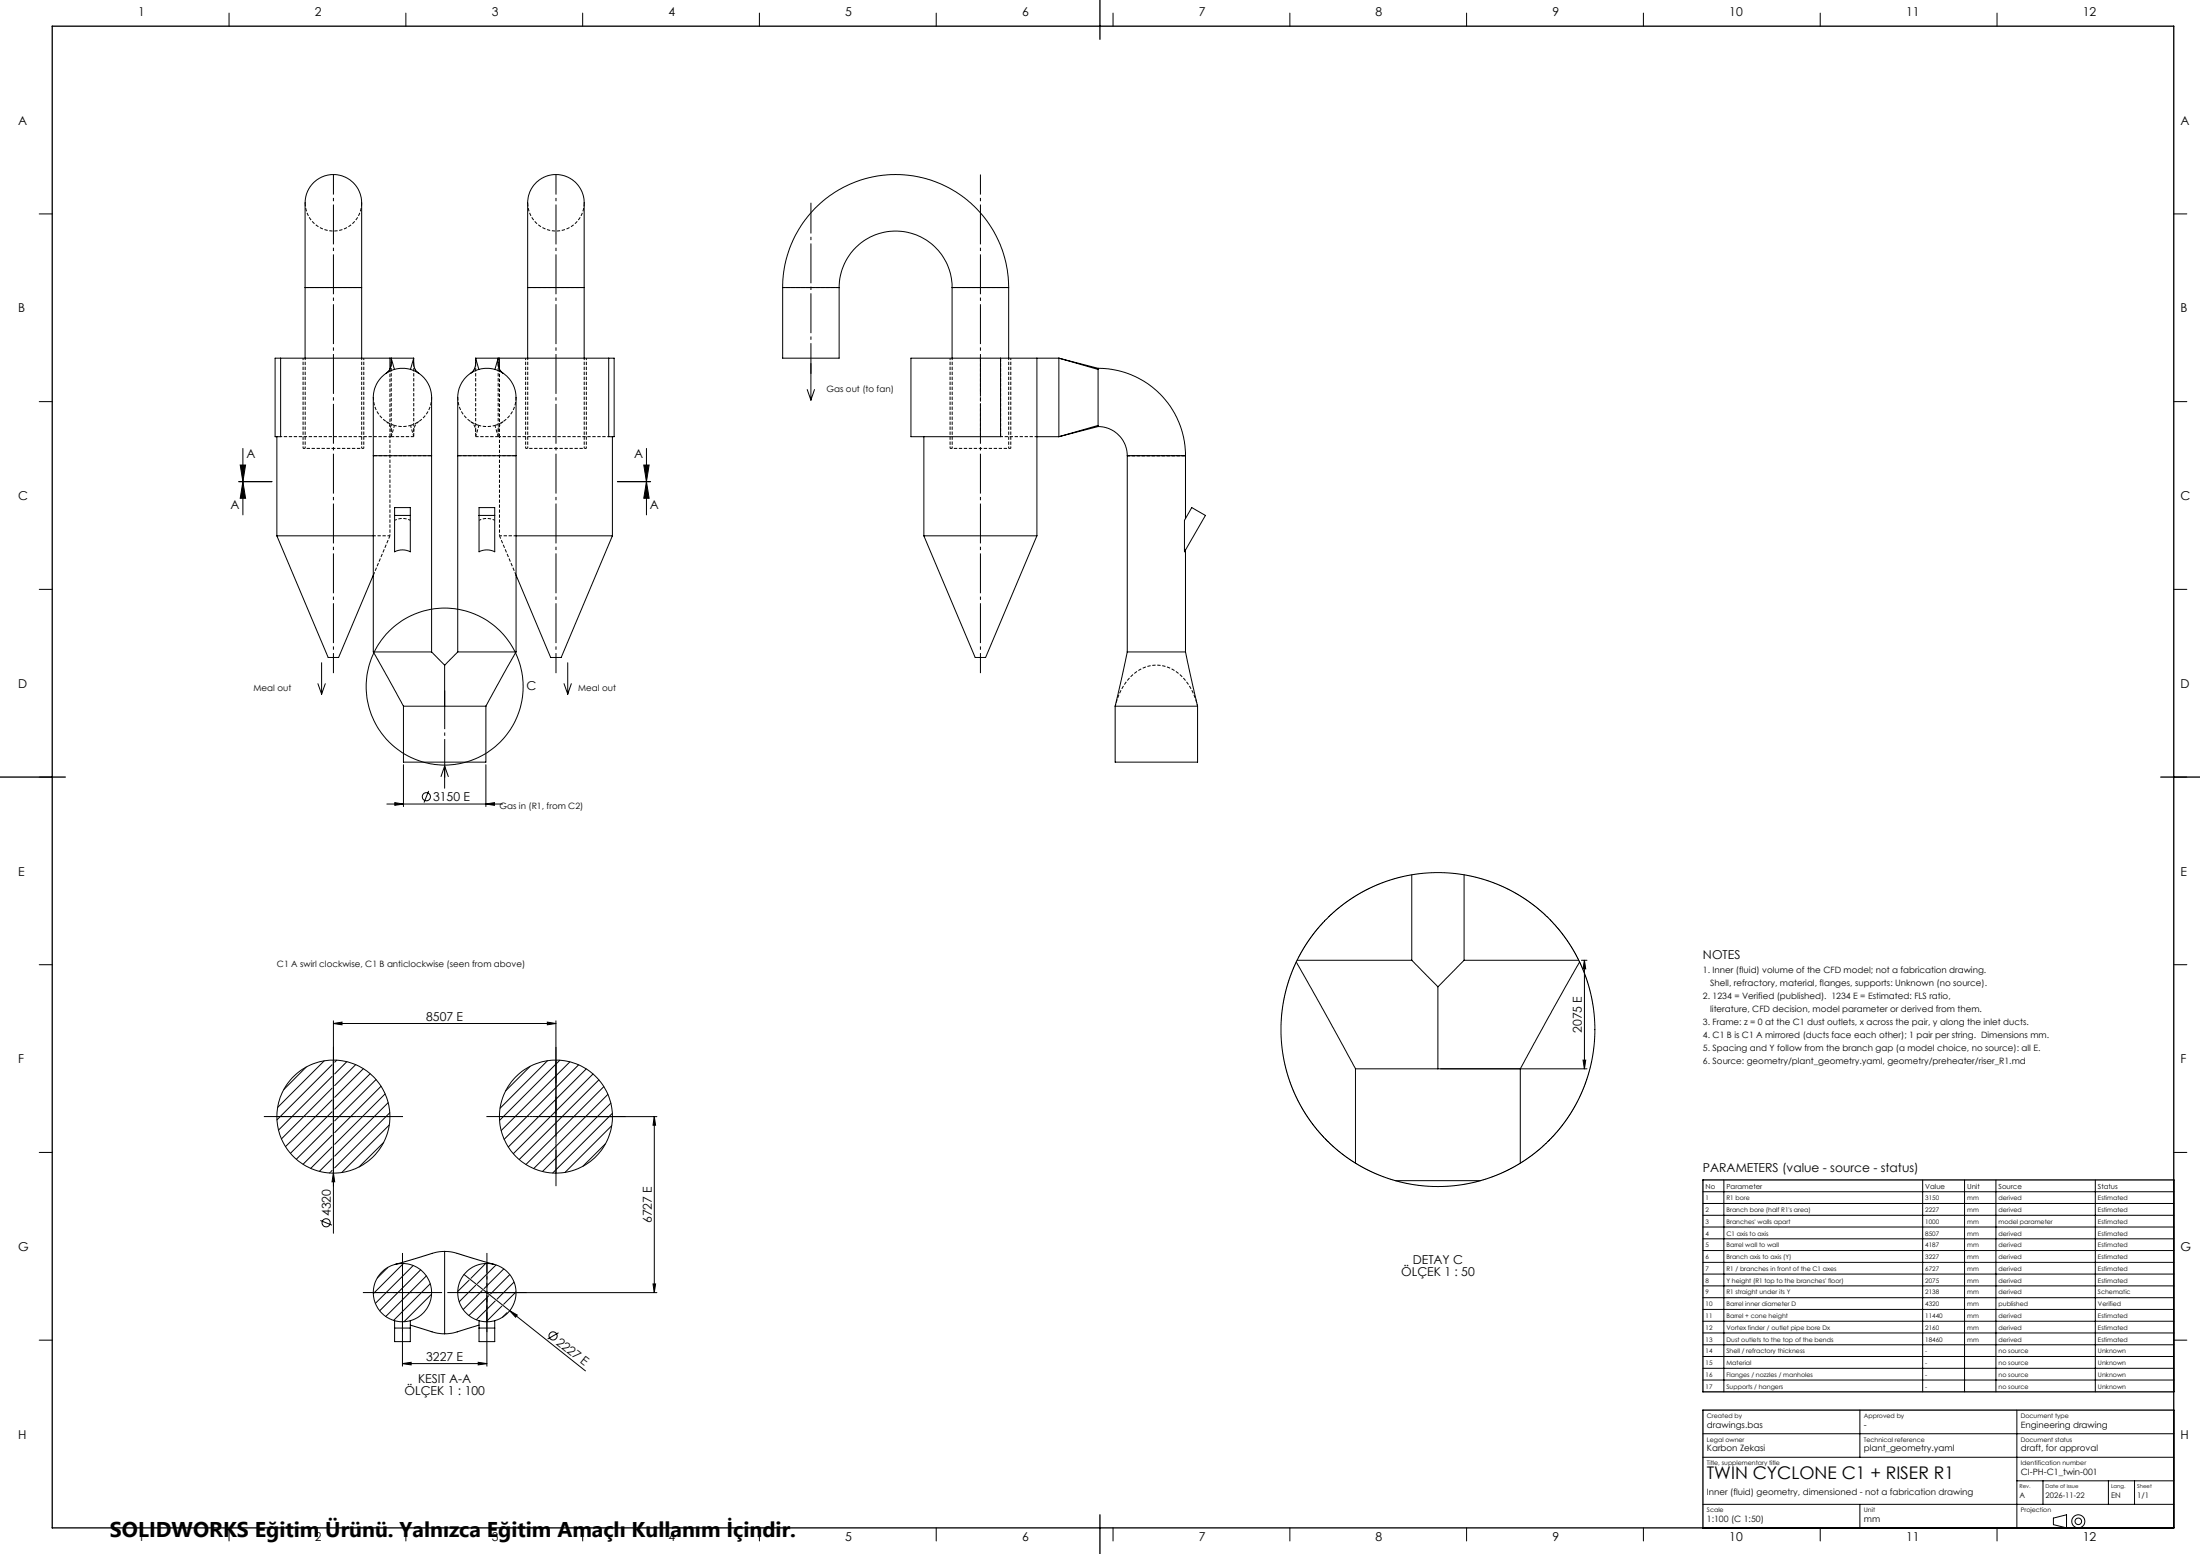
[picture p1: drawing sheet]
<svg xmlns="http://www.w3.org/2000/svg" width="841mm" height="594mm" viewBox="0 0 841 594" stroke-linecap="round" stroke-linejoin="round" font-family="sans-serif">
<path d="M150.8 162.6a11.1 11.1 0 0 0 6.1 0M189.2 162.6l-3 .4-3.1-.4M396.4 166.9h-13.9M156.9 198.9a6.7 6.7 0 0 0-6 0M183.1 198.9a6.7 6.7 0 0 1 6 0" fill="none" stroke="#000" stroke-width=".38" stroke-dasharray="1.3 .6" stroke-dashoffset=".4" stroke-linecap="butt"/>
<path d="M142.7 151.9a11.1 11.1 0 0 0 8.1 10.7M149.1 141.1v25.8M190.9 141.1v25.8M197.3 151.9l-.6 3.5-1.7 3.2-2.6 2.5-3.2 1.5M156.9 162.6a11.1 11.1 0 0 0 8.1-10.7M158.2 166.9h-8.6M181.8 166.9h8.6M183.1 162.6l-3.3-1.5-2.6-2.5-1.6-3.2-.6-3.5M142.7 219.8l6.4-15M190.9 204.8l6.4 15" fill="none" stroke="#000" stroke-width=".38" stroke-dasharray="1.3 .6" stroke-dashoffset=".1" stroke-linecap="butt"/>
<path d="M320.8 109.9h-21.6M364 109.9h21.6M149.6 166.9l1.2-4.3M156.9 162.6l1.3 4.3M183.1 162.6l-1.3 4.3M190.4 166.9l-1.2-4.3M430.9 174.2h22.3h-22.3M149.1 204.8h-6.4M190.9 204.8h6.4" fill="none" stroke="#000" stroke-width=".38" stroke-dasharray="1.3 .6" stroke-dashoffset=".3" stroke-linecap="butt"/>
<path d="M142.7 174.2h11.2M149.6 166.9v-28.2M153.9 174.2h11.1M158.2 166.9v-28.2M181.8 166.9v-28.2M186.1 174.2h-11.1M190.4 166.9v-28.2M197.3 174.2h-11.2" fill="none" stroke="#000" stroke-width=".38" stroke-dasharray="1.3 .6" stroke-dashoffset="-.2" stroke-linecap="butt"/>
<path d="M107.3 166.9h41.8M190.9 166.9v37.9M232.7 166.9h-41.8M149.1 204.8v-37.9" fill="none" stroke="#000" stroke-width=".38" stroke-dasharray="1.3 .6" stroke-dashoffset=".7" stroke-linecap="butt"/>
<path d="M115.9 171.4h11.6M127.5 171.4h11.6M212.5 171.4h-11.6M224.1 171.4h-11.6" fill="none" stroke="#000" stroke-width=".38" stroke-dasharray="1.3 .6" stroke-dashoffset=".6" stroke-linecap="butt"/>
<path d="M116.7 109.9h10.8M127.5 109.9h10.8h-21.6h10.8M127.5 109.9h10.8M212.5 109.9h-10.8h21.6h-10.8M212.5 109.9h-10.8M223.3 109.9h-10.8M320.8 109.9h-21.6h21.6M364 109.9h21.6h-21.6M149.6 166.9h-.5M190.4 166.9h.5M430.9 174.2h22.3" fill="none" stroke="#000" stroke-width=".38" stroke-dasharray="1.3 .6" stroke-linecap="butt"/>
<path d="M147.6 161.1l1.5 1.7 .5 2.3M158.2 165.1l.4-2.3 1.5-1.7M179.9 161.1l1.5 1.7 .4 2.3M190.4 165.1l.5-2.3 1.5-1.7" fill="none" stroke="#000" stroke-width=".38" stroke-dasharray="1.3 .6" stroke-dashoffset=".2" stroke-linecap="butt"/>
<g fill="none" stroke="#000" stroke-width=".38" stroke-dasharray="1.3 .6" stroke-dashoffset=".5" stroke-linecap="butt">
<path d="M115.9 136.9v34.5M116.7 136.9v34.5M200.9 136.9v34.5M201.7 136.9v34.5M363.2 136.9v34.5M364 136.9v34.5M138.3 171.4v-34.5M139.1 171.4v-34.5M223.3 171.4v-34.5M224.1 171.4v-34.5M363.2 171.4h23.2M385.6 171.4v-34.5"/>
<path d="M386.4 171.4v-34.5M457.8 269.9a19.3 19.3 0 0 0-13-15.3 14.6 14.6 0 0 0-15.7 8.2l-1.6 3.4-1.2 3.7"/>
</g>
<path d="M138.3 77.5l-.2 2-.7 2.1-.9 1.8-1.4 1.7-1.5 1.3-2 1.1-2.2 .6-1.9 .2-2-.2-2.2-.6-2-1.1-1.5-1.3-1.2-1.5-1.1-2-.7-2.1-.1-2M223.3 77.5l-.2 2.2-.6 1.9-1.1 2-1.2 1.5-1.5 1.3-2 1.1-2.2 .6-2 .2-1.9-.2-2.2-.6-2-1.1-1.5-1.3-1.3-1.5-1-2-.6-1.9-.3-2.2M374.8 136.9v30M382.5 166.9v-30" fill="none" stroke="#000" stroke-width=".38" stroke-dasharray="1.3 .6" stroke-dashoffset="-.1" stroke-linecap="butt"/>
<g fill="none" stroke="#000" stroke-width=".38">
<path d="M87.6 5v5M155.2 5v5M222.7 5v5M290.3 5v5M357.9 5v5M425.5 5v5M493.1 5v5M560.6 5v5M628.2 5v5M695.8 5v5M763.4 5v5M15 81.8h5"/>
<path d="M831 81.8h5M116.6 109.9v-32.4l.4-2.8 1.5-3.3 2.8-2.8 2.8-1.4 3.4-.5 2.2 .3 1.9 .5 3.3 2.2 2 2.6 1.2 3.3 .2 34.3M116.6 109.9h21.7M116.6 109.9v27M138.3 109.9v27M201.7 109.9v-32.9l.3-2 1.4-3.4 2.8-2.8 3-1.6 3.3-.5 3.4 .5 3.2 1.8 2.5 2.6 1.5 3.7 .2 1.7v32.9M201.7 109.9h21.6M201.7 109.9v27M223.3 109.9v27M299.2 109.9l.2-4.5 .7-4.5 2.4-7.5 3.6-7 2.7-3.7 2.6-2.9 5.6-4.8 3.8-2.5 4-2.1 4.8-1.8 3.8-.9 4.5-.7 4.5-.3 4.5 .3 4.5 .7 4.3 1.1 3.7 1.4 7 3.8 3.2 2.3 3.3 3.1 5.1 6 2.1 3.4 2.2 4.6 2.3 7.5 .8 5.1 .2 3.9M299.2 109.9v27h21.6v-27M299.2 109.9h21.6"/>
<path d="M320.8 109.9a21.6 21.6 0 0 1 21.6-21.6 21.6 21.6 0 0 1 21.6 21.6M364 109.9h21.6M364 109.9v27M385.6 109.9v27M105.2 136.9h2.1v30h-2.1zM107.3 136.9h41.7M149 136.9h9.2M149 136.9v4.2M158.2 136.9v2.3l.3 1.6 .7 1.1 .9 .8M158.2 136.9l-1.3 4.3M181.8 136.9l-.3 3.7-.7 1.4-1 .7M181.8 136.9l1.3 4.3"/>
<path d="M181.8 136.9h9.1M190.9 136.9h41.8M190.9 136.9v4.2M232.7 136.9h2.1v30h-2.1zM310 138.9v14M348.2 136.9h34.3v30h-34.3zM382.5 136.9h13.9M396.4 136.9h8.4M396.4 136.9v67.9M404.8 136.9l15 3.9M404.8 136.9v30M404.8 136.9l15 4.3"/>
<path d="M15 153.5h5M150.8 141.2a12.2 12.2 0 0 0-8.1 13.3v19.7M150.8 141.2l-1.3-4.3v2.3l-.3 1.5-.5 1-1.1 1M150.8 141.2a11.3 11.3 0 0 1 6.1 0M156.9 141.2a12.1 12.1 0 0 1 8.1 13.1v19.9M183.1 141.2l-2.7 1.1-2.2 1.8-1.8 2.3-1.2 3.1-.2 1.9v22.8M183.1 141.2l2.3-.4 3.8 .4M189.2 141.2l2 .8 2.7 2 2 2.6 1.1 2.7 .3 2.6v22.3M189.2 141.2l1.2-4.3 .3 3.7 .6 1.1 1.1 1M308.6 148.9l1.4 4M311.4 148.9l-1.4 4M419.8 140.8l6.5 .6 5.9 1.8 6.5 3.4 4.7 4 4.4 5.4 3 5.8 1.7 5.4 .7 7"/>
<path d="M419.8 141.2v21.4M419.8 140.8v.4M831 153.5h5M91.8 177.8h2.1l-1 6.3zM92.9 171.4v25.4M105.8 166.9v37.9M142.7 174.2h22.3M142.7 174.2v75M165 174.2v75M175 174.2h22.3M175 174.2v75M197.3 174.2v75"/>
<path d="M234.1 166.9v37.9M246.1 177.8h2l-1 6.3zM247.1 171.4v25.4M353.2 166.9v37.9M396.4 166.9h8.4M419.8 163l3.9 .8 3.4 2 1.5 1.6 1.4 2.3 .7 2.1 .2 2.4M419.8 162.6v.4M419.8 163l-15 3.9M419.8 162.6l-15 4.3M430.9 174.2h22.3M430.9 174.2v75M453.2 174.2v24"/>
<path d="M91.3 184.1h12.7M92.9 184.1l1 6.4h-2.1zM150.8 194h6v16.9a6.4 6.4 0 0 0-6 0zM150.8 197h6M183.1 194h6v16.9a6.4 6.4 0 0 0-6 0zM183.1 197h6M236 184.1h12.7M247.1 184.1l1 6.4h-2zM455.6 194l5.2 3-8 13.9v-12zM105.8 204.8l19.6 46.5h4l13.3-31.5M105.8 204.8h36.9M197.3 204.8h36.8"/>
<path d="M234.1 204.8l-19.6 46.5h-4l-13.2-31.5M353.2 204.8l19.6 46.5h4l19.6-46.5M353.2 204.8h43.2M453.2 210.2v39M15 225.3h5M831 225.3h5M122.9 253.3v12M142.7 249.2l11.5 20.7M142.7 249.2h22.3M165 249.2l5 5.1M170 254.3v15.6M175 249.2l-5 5.1"/>
<path d="M175 249.2h22.3M197.3 249.2l-11.6 20.7M217 253.3v12M430.9 249.2l-4.6 20.7M430.9 249.2h22.3M453.2 249.2l4.6 20.7M121.5 261.3l1.4 4M124.4 261.3l-1.5 4M154.2 269.9h15.8M154.2 269.9v21.4h31.5v-21.4M170 269.9h15.7M215.6 261.3l1.4 4"/>
<path d="M218.4 261.3l-1.4 4M426.3 269.9h31.5M426.3 269.9v21.4h31.5v-21.4M15 297h5M154.2 292.3v16M170 292.8v8.5M170 292.8l-1.4 4M170 292.8l1.4 4M185.7 292.3v16M831 297h5M147.9 307.3h44.2M150.9 306.8l3.3 .5-3.3 .5z"/>
<path d="M163.9 302.3l-1.8 4.5M185.7 307.3l3.3-.5v1zM539.7 334.4v32.7M559.7 334.4v32.7M15 368.8h5M495.5 367.7l22.7 40.8M495.8 367.1h43.9M539.7 367.1l10 10.1M549.7 377.2v31.3M559.7 367.1l-10 10.1M559.7 367.1h43.8M603.8 367.7l-22.6 40.8"/>
<path d="M604.5 367.1h2.2M605.7 367.1l.5 3.2h-1zM605.7 367.1v41.4M831 368.8h5M127.5 391.2l3.2-.5v1zM127.5 390.2v81.2M127.5 391.2h85M209.2 390.7l3.3 .5-3.3 .5zM212.5 390.2v35.6M117.1 407.8l-8.6 8.7M123.9 405.5l-17.8 17.8M126.9 407l-21 21.1"/>
<path d="M126.9 411.5l-20.4 20.5M126.9 416l-19.3 19.3M128.7 405.3l-.7 .7M132.6 405.8l-4.6 4.7M136 407l-8 8M138.9 408.5l-10.9 10.9M141.5 410.4l-13.5 13.6M143.8 412.6l-15.8 15.8M145.7 415.2l-17.7 17.7M147.2 418.1l-19.2 19.3M202.7 407.6l-9.4 9.4M209.3 405.4l-18.1 18.2"/>
<path d="M214 405.3l-23 23M217.8 405.9l-26.2 26.2M221.2 407l-28.5 28.5M224.1 408.6l-29.8 29.8M226.7 410.5l-30.5 30.5M228.9 412.8l-30.4 30.4M230.8 415.4l-29.8 29.7M232.4 418.3l-28.4 28.4M518.2 408.5h31.5M518.2 408.5v36.1M549.7 408.5h31.5M550.7 408.5h56"/>
<path d="M581.2 408.5v36.1M605.2 405.2h1l-.5 3.3zM126.9 420.5l-17.8 17.8M126.9 424.9l-15.9 16M126.9 429.4l-13.6 13.7M126.9 433.9l-11 11.1M126.9 438.4l-8.1 8.2M146.7 436.7l-9.4 9.3M148.4 421.5l-20.4 20.4M148.8 430l-18.1 18.2M149 425.3l-21 21.1M213.5 426.8h37.6"/>
<path d="M231.5 437.2l-8.7 8.6M233.5 421.7l-26.1 26.1M233.8 430.3l-17.8 17.8M234.1 425.6l-22.8 22.8M250.1 426.8l.5 3.3h-1zM250.1 426.8v67.3M15 440.5h5M126.2 448.2l-.2 .2M126.9 442.9l-4.8 4.8M126.9 447.4l-.5 .5M127.5 448.4l.5 3.3h-1.1zM533.4 451.3h32.6"/>
<path d="M651 455.5h180M659 451v81M735 451v81M751 451v81M763 451v81M801 451v81M831 440.5h5M122.4 466.5l4.5 1.8M170 478.3l-5 .8-14 4.2M170 478.3l3.7 .5 15.3 4.5M170 478.3v31.5M651 460h180"/>
<path d="M651 464.5h180M651 469h180M651 473.5h180M651 478h180M148.3 484.5l-4.1 4M153.8 495.1v27.1M154.2 482.9l-11.5 11.6M158 483.7l-14.5 14.5M160.8 485.4l-15.7 15.6M163 487.7l-15.5 15.5M164.5 490.7l-14 14M165 494.7l-10.6 10.5"/>
<path d="M177.4 487.2l17.4 13.8M179.3 489.3l-4.3 4.3M181.8 491.3l-6.3 6.3M184.3 493.3l-7.2 7.2M185.7 482.9l-5.7 5.7M186.1 495.1v27.1M186.8 495.3l-7.6 7.5M187.1 494.1h64M189.3 497.3l-7.2 7.2M189.6 483.5l-7.1 7.1M191.8 499.2l-5.9 6M192.6 485l-7.6 7.6"/>
<path d="M194.9 487.2l-7.4 7.4M196.5 490.1l-6.5 6.5M197.2 493.8l-4.7 4.7M249.6 490.8h1l-.5 3.3zM651 482.5h180M651 487h180M651 491.5h180M651 496h180M15 512.3h5M150.8 504.8v8h6v-8M150.8 507.6h6M156.8 506.5l9.5 2.9 3.7 .4"/>
<path d="M183.1 506.5l-9.4 2.9-3.7 .4M183.1 504.8v8h6v-8M183.1 507.6h6M193.8 501.8l-1.7 1.7M194.8 501l2.9 1.7-.6 .8zM194.8 501l29 23M213.5 509.4l-4.2 2.4M651 500.5h180M651 505h180M651 509.5h180M651 514h180M651 518.5h180"/>
<path d="M831 512.3h5M153.8 521.2l3.4-.5v1zM153.8 521.2h32.3M182.8 520.7l3.3 .5-3.3 .5zM651 523h180M651 527.5h180M711 539v18M771 539v45M651 548h180M651 557h180M651 575h180M711 575v9"/>
<path d="M771 566h60M781 566v9M806 566v9M816 566v9M87.6 584v5M155.2 584v5M222.7 584v5M290.3 584v5M357.9 584v5M425.5 584v5M493.1 584v5M560.6 584v5"/>
<path d="M628.2 584v5M695.8 584v5M763.4 584v5M785 580.3l5-1.3v5l-5-1.2z"/>
<circle cx="170" cy="262.4" r="30"/>
<circle cx="163" cy="304.5" r="1.55"/>
<circle cx="549.7" cy="393.5" r="60"/>
<circle cx="127.4" cy="426.8" r="21.6"/>
<circle cx="212.5" cy="426.8" r="21.6"/>
<circle cx="124.7" cy="467.4" r="1.56"/>
<circle cx="153.8" cy="494.1" r="11.1"/>
<circle cx="186.1" cy="494.1" r="11.1"/>
<circle cx="211.4" cy="510.6" r="1.54"/>
<circle cx="794.5" cy="581.5" r="1.25"/>
<circle cx="794.5" cy="581.5" r="2.5"/>
</g>
<path d="M127.5 257.3v-190.6M212.5 257.3v-190.6M374.8 257.3v-190.6" fill="none" stroke="#000" stroke-width=".38" stroke-dasharray="15.2 1.3 1.3 1.3" stroke-dashoffset="7.6" stroke-linecap="butt"/>
<path d="M170 297.3v-33.4" fill="none" stroke="#000" stroke-width=".38" stroke-dasharray="15.2 1.3 1.3 1.3" stroke-dashoffset=".5" stroke-linecap="butt"/>
<path d="M100.9 426.8h53.2M185.9 426.8h53.2M127.5 453.4v-53.2M212.5 453.4v-53.2" fill="none" stroke="#000" stroke-width=".38" stroke-dasharray="15.2 1.3 1.3 1.3" stroke-dashoffset=".1" stroke-linecap="butt"/>
<path d="M138.7 494.1h30.3M171 494.1h30.3M153.9 509.2v-30.3M186.1 509.2v-30.3" fill="none" stroke="#000" stroke-width=".38" stroke-dasharray="15.2 1.3 1.3 1.3" stroke-dashoffset="2" stroke-linecap="butt"/>
<path d="M310 142.9v-65.4" fill="none" stroke="#000" stroke-width=".38" stroke-dasharray="15.2 1.3 1.3 1.3" stroke-dashoffset="3.5" stroke-linecap="butt"/>
<path d="M20 10h811v574h-811zM420.5 0v15M0 297h25M826 297h15M831 451h-180v81h180M831 539h-180v45M420.5 579v15" fill="none" stroke="#000" stroke-width=".5"/>
<g fill="#000">
<path d="M92.9 184.1l1 6.4h-2.1zM91.8 177.8h2.1l-1 6.3zM247.1 184.1l1 6.4h-2zM246.1 177.8h2l-1 6.3zM150.9 306.8l3.3 .5-3.3 .5zM185.7 307.3l3.3-.5v1zM605.7 367.1l.5 3.2h-1zM127.5 391.2l3.2-.5v1zM209.2 390.7l3.3 .5-3.3 .5zM605.2 405.2h1l-.5 3.3zM250.1 426.8l.5 3.3h-1zM127.5 448.4l.5 3.3h-1.1z"/>
<path d="M249.6 490.8h1l-.5 3.3zM194.8 501l2.9 1.7-.6 .8zM153.8 521.2l3.4-.5v1zM182.8 520.7l3.3 .5-3.3 .5z"/>
</g>
<path d="M127.5 426.8h-.1M212.5 426.8h.1M153.9 494.1v-.1M153.9 494.1h-.1M186.1 494.1v-.1M186.1 494.1h.1" fill="none" stroke="#000" stroke-width=".38" stroke-dasharray="15.2 1.3 1.3 1.3" stroke-linecap="butt"/>
<path d="M127.4 426.8h-21.6M127.5 426.7v-21.5M127.5 426.8v21.6M127.5 426.8h21.6M212.5 426.8h-21.6M212.5 426.7v-21.5M212.5 426.8v21.6M212.6 426.8h21.6" fill="none" stroke="#000" stroke-width=".38" stroke-dasharray="15.2 1.3 1.3 1.3" stroke-dashoffset="6.4" stroke-linecap="butt"/>
<path d="M153.8 494.1h-11.1M153.9 494v-11.1M153.9 494.1v11.1M153.9 494.1h11.1M186.1 494.1h-11.1M186.1 494v-11.1M186.1 494.1v11.1M186.2 494.1h11.1" fill="none" stroke="#000" stroke-width=".38" stroke-dasharray="15.2 1.3 1.3 1.3" stroke-dashoffset="11.6" stroke-linecap="butt"/>
<text font-size="8.2" x="42.1" y="587.3">SOLIDWORKS Eğitim Ürünü. Yalnızca Eğitim Amaçlı Kullanım İçindir.</text>
<text font-size="6.7" x="652.5" y="565.5">TWIN CYCLONE C1 + RISER R1</text>
<g font-size="4.7">
<text x="52.8" y="6">1</text>
<text x="120.4" y="6">2</text>
<text x="188" y="6">3</text>
<text x="255.5" y="6">4</text>
<text x="323.1" y="6">5</text>
<text x="390.7" y="6">6</text>
<text x="458.3" y="6">7</text>
<text x="525.9" y="6">8</text>
<text x="593.5" y="6">9</text>
<text x="661" y="6">10</text>
<text x="728.6" y="6">11</text>
<text x="796.2" y="6">12</text>
<text x="7" y="47.7">A</text>
<text x="833.5" y="47.7">A</text>
<text x="7" y="119.4">B</text>
<text x="833.5" y="119.4">B</text>
<text x="94.2" y="174.9">A</text>
<text x="242.4" y="174.9">A</text>
<text x="7" y="191.2">C</text>
<text x="833.5" y="191.2">C</text>
<text x="88.2" y="194.6">A</text>
<text x="248.5" y="194.6">A</text>
<text x="7" y="262.9">D</text>
<text x="201.3" y="263.8">C</text>
<text x="833.5" y="262.9">D</text>
<text x="165.6" y="306.2">3150 E</text>
<text x="7" y="334.7">E</text>
<text x="833.5" y="334.7">E</text>
<text x="651" y="366.5">NOTES</text>
<text x="162.9" y="390.2">8507 E</text>
<text x="604.7" y="394.8" transform="rotate(-90 604.7 394.8)">2075 E</text>
<text x="7" y="406.4">F</text>
<text x="833.5" y="406.4">F</text>
<text x="651" y="448">PARAMETERS (value - source - status)</text>
<text x="126.4" y="464.8" transform="rotate(-90 126.4 464.8)">4320</text>
<text x="249.1" y="467.5" transform="rotate(-90 249.1 467.5)">6727 E</text>
<text x="7" y="478.2">G</text>
<text x="833.5" y="478.2">G</text>
<text x="540.1" y="483.1">DETAY C</text>
<text x="535.6" y="487.6">ÖLÇEK 1 : 50</text>
<text x="212.4" y="513.6" transform="rotate(38 212.4 513.6)">2227 E</text>
<text x="162.9" y="520.2">3227 E</text>
<text x="154.6" y="533.4">ÖLÇEK 1 : 100</text>
<text x="159.8" y="528.8">KESIT A-A</text>
<text x="7" y="549.9">H</text>
<text x="833.5" y="549.9">H</text>
<text x="52.8" y="589">1</text>
<text x="120.4" y="589">2</text>
<text x="188" y="589">3</text>
<text x="255.5" y="589">4</text>
<text x="323.1" y="589">5</text>
<text x="390.7" y="589">6</text>
<text x="458.3" y="589">7</text>
<text x="525.9" y="589">8</text>
<text x="593.5" y="589">9</text>
<text x="661" y="589">10</text>
<text x="728.6" y="589">11</text>
<text x="796.2" y="589">12</text>
</g>
<g font-size="3.3">
<text x="316" y="149.7">Gas out (to fan)</text>
<text x="97" y="264.1">Meal out</text>
<text x="221" y="264.1">Meal out</text>
<text x="191" y="309.1">Gas in (R1, from C2)</text>
<text x="105.9" y="369.6">C1 A swirl clockwise, C1 B anticlockwise (seen from above)</text>
<text x="651" y="371.8">1. Inner (fluid) volume of the CFD model; not a fabrication drawing.</text>
<text x="653.8" y="376.8">Shell, refractory, material, flanges, supports: Unknown (no source).</text>
<text x="651" y="381.8">2. 1234 = Verified (published). 1234 E = Estimated: FLS ratio,</text>
<text x="653.8" y="386.8">literature, CFD decision, model parameter or derived from them.</text>
<text x="651" y="391.8">3. Frame: z = 0 at the C1 dust outlets, x across the pair, y along the inlet ducts.</text>
<text x="651" y="396.8">4. C1 B is C1 A mirrored (ducts face each other); 1 pair per string. Dimensions mm.</text>
<text x="651" y="401.8">5. Spacing and Y follow from the branch gap (a model choice, no source): all E.</text>
<text x="651" y="406.8">6. Source: geometry/plant_geometry.yaml, geometry/preheater/riser_R1.md</text>
<text x="652.5" y="545.8">drawings.bas</text>
<text x="712.5" y="545.8">-</text>
<text x="772.5" y="545.8">Engineering drawing</text>
<text x="652.5" y="554.8">Karbon Zekasi</text>
<text x="712.5" y="554.8">plant_geometry.yaml</text>
<text x="772.5" y="554.8">draft, for approval</text>
<text x="772.5" y="563.8">CI-PH-C1_twin-001</text>
<text x="652.5" y="571.3">Inner (fluid) geometry, dimensioned - not a fabrication drawing</text>
<text x="652.5" y="581.8">1:100 (C 1:50)</text>
<text x="712.5" y="581.8">mm</text>
</g>
<g font-size="2.9">
<text x="772" y="572.6">A</text>
<text x="782" y="572.6">2026-11-22</text>
<text x="807" y="572.6">EN</text>
<text x="817" y="572.6">1/1</text>
</g>
<g font-size="2.7">
<text x="652" y="454.4">No</text>
<text x="660" y="454.4">Parameter</text>
<text x="736" y="454.4">Value</text>
<text x="752" y="454.4">Unit</text>
<text x="764" y="454.4">Source</text>
<text x="802" y="454.4">Status</text>
</g>
<g font-size="2.4">
<text x="652" y="458.8">1</text>
<text x="660" y="458.8">R1 bore</text>
<text x="736" y="458.8">3150</text>
<text x="752" y="458.8">mm</text>
<text x="764" y="458.8">derived</text>
<text x="802" y="458.8">Estimated</text>
<text x="652" y="463.3">2</text>
<text x="652" y="467.8">3</text>
<text x="660" y="463.3">Branch bore (half R1's area)</text>
<text x="660" y="467.8">Branches' walls apart</text>
<text x="736" y="463.3">2227</text>
<text x="736" y="467.8">1000</text>
<text x="752" y="463.3">mm</text>
<text x="752" y="467.8">mm</text>
<text x="764" y="463.3">derived</text>
<text x="764" y="467.8">model parameter</text>
<text x="802" y="463.3">Estimated</text>
<text x="802" y="467.8">Estimated</text>
<text x="652" y="472.3">4</text>
<text x="660" y="472.3">C1 axis to axis</text>
<text x="736" y="472.3">8507</text>
<text x="752" y="472.3">mm</text>
<text x="764" y="472.3">derived</text>
<text x="802" y="472.3">Estimated</text>
<text x="652" y="476.8">5</text>
<text x="660" y="476.8">Barrel wall to wall</text>
<text x="736" y="476.8">4187</text>
<text x="752" y="476.8">mm</text>
<text x="764" y="476.8">derived</text>
<text x="802" y="476.8">Estimated</text>
<text x="652" y="481.3">6</text>
<text x="652" y="485.8">7</text>
<text x="660" y="481.3">Branch axis to axis (Y)</text>
<text x="660" y="485.8">R1 / branches in front of the C1 axes</text>
<text x="736" y="481.3">3227</text>
<text x="736" y="485.8">6727</text>
<text x="752" y="481.3">mm</text>
<text x="752" y="485.8">mm</text>
<text x="764" y="481.3">derived</text>
<text x="764" y="485.8">derived</text>
<text x="802" y="481.3">Estimated</text>
<text x="802" y="485.8">Estimated</text>
<text x="652" y="490.3">8</text>
<text x="660" y="490.3">Y height (R1 top to the branches' floor)</text>
<text x="736" y="490.3">2075</text>
<text x="752" y="490.3">mm</text>
<text x="764" y="490.3">derived</text>
<text x="802" y="490.3">Estimated</text>
<text x="652" y="494.8">9</text>
<text x="660" y="494.8">R1 straight under its Y</text>
<text x="736" y="494.8">2138</text>
<text x="752" y="494.8">mm</text>
<text x="764" y="494.8">derived</text>
<text x="802" y="494.8">Schematic</text>
<text x="652" y="499.3">10</text>
<text x="652" y="503.8">11</text>
<text x="660" y="499.3">Barrel inner diameter D</text>
<text x="660" y="503.8">Barrel + cone height</text>
<text x="736" y="499.3">4320</text>
<text x="736" y="503.8">11440</text>
<text x="752" y="499.3">mm</text>
<text x="752" y="503.8">mm</text>
<text x="764" y="499.3">published</text>
<text x="764" y="503.8">derived</text>
<text x="802" y="499.3">Verified</text>
<text x="802" y="503.8">Estimated</text>
<text x="652" y="508.3">12</text>
<text x="660" y="508.3">Vortex finder / outlet pipe bore Dx</text>
<text x="736" y="508.3">2160</text>
<text x="752" y="508.3">mm</text>
<text x="764" y="508.3">derived</text>
<text x="802" y="508.3">Estimated</text>
<text x="652" y="512.8">13</text>
<text x="660" y="512.8">Dust outlets to the top of the bends</text>
<text x="736" y="512.8">18460</text>
<text x="752" y="512.8">mm</text>
<text x="764" y="512.8">derived</text>
<text x="802" y="512.8">Estimated</text>
<text x="652" y="517.3">14</text>
<text x="652" y="521.8">15</text>
<text x="660" y="517.3">Shell / refractory thickness</text>
<text x="660" y="521.8">Material</text>
<text x="736" y="517.3">-</text>
<text x="736" y="521.8">-</text>
<text x="764" y="517.3">no source</text>
<text x="764" y="521.8">no source</text>
<text x="802" y="517.3">Unknown</text>
<text x="802" y="521.8">Unknown</text>
<text x="652" y="526.3">16</text>
<text x="660" y="526.3">Flanges / nozzles / manholes</text>
<text x="736" y="526.3">-</text>
<text x="764" y="526.3">no source</text>
<text x="802" y="526.3">Unknown</text>
<text x="652" y="530.8">17</text>
<text x="660" y="530.8">Supports / hangers</text>
<text x="736" y="530.8">-</text>
<text x="764" y="530.8">no source</text>
<text x="802" y="530.8">Unknown</text>
<text x="652.5" y="542.1">Created by</text>
<text x="712.5" y="542.1">Approved by</text>
<text x="772.5" y="542.1">Document type</text>
<text x="652.5" y="551.1">Legal owner</text>
<text x="712.5" y="551.1">Technical reference</text>
<text x="772.5" y="551.1">Document status</text>
<text x="652.5" y="560.1">Title, supplementary title</text>
<text x="772.5" y="560.1">Identification number</text>
<text x="652.5" y="578.1">Scale</text>
<text x="712.5" y="578.1">Unit</text>
<text x="772.5" y="578.1">Projection</text>
</g>
<g font-size="2">
<text x="772" y="568.9">Rev.</text>
<text x="782" y="568.9">Date of issue</text>
<text x="807" y="568.9">Lang.</text>
<text x="817" y="568.9">Sheet</text>
</g>
</svg>
